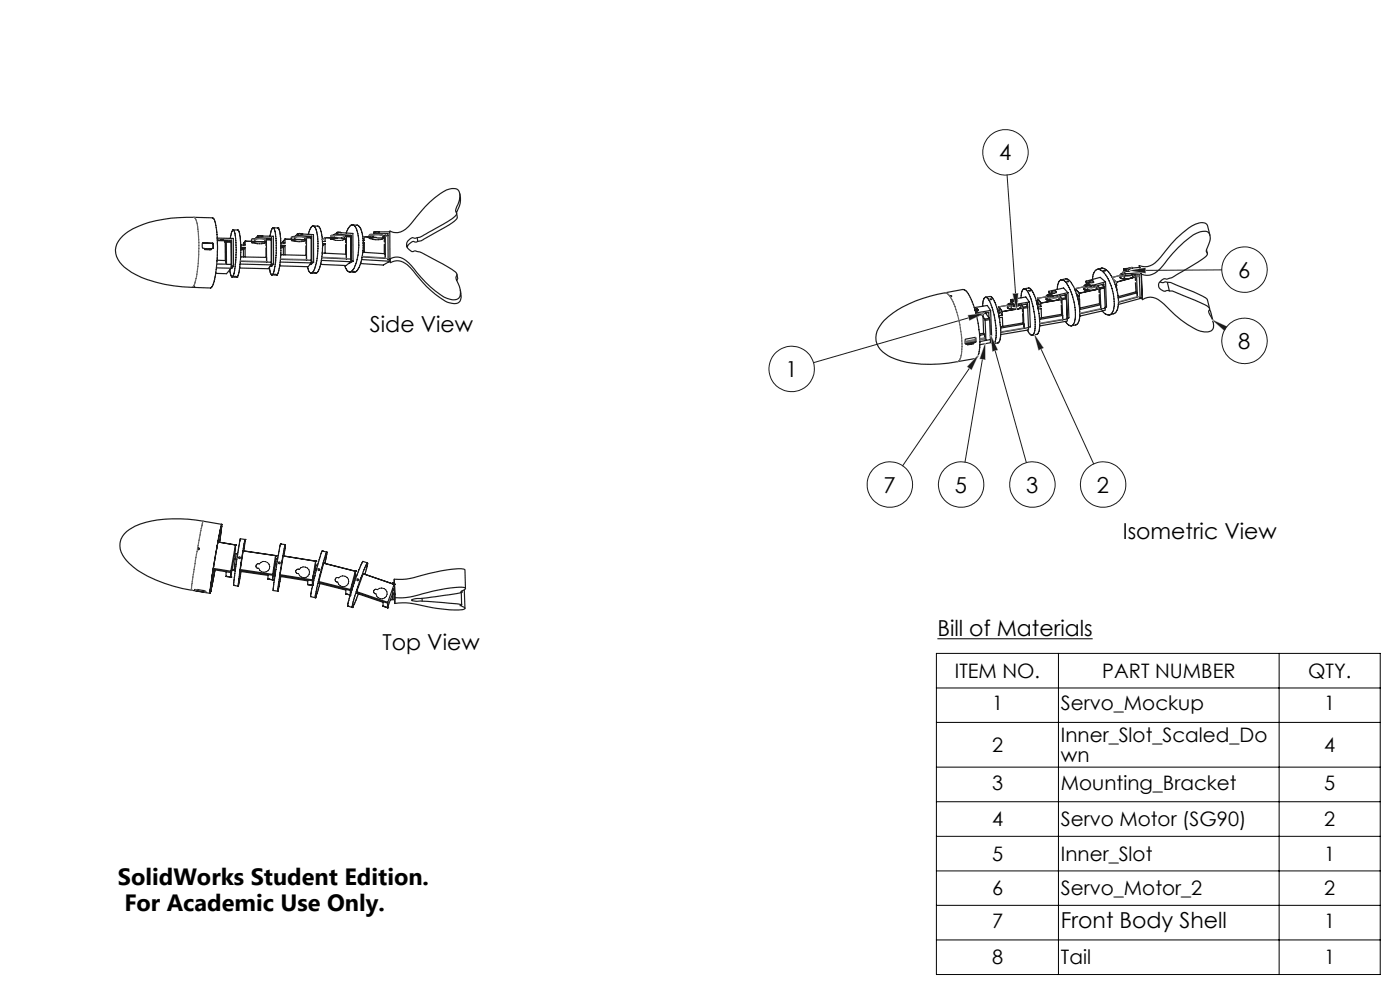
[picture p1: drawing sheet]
<svg xmlns="http://www.w3.org/2000/svg" width="297mm" height="210mm" viewBox="0 0 297 210" stroke-linecap="round" stroke-linejoin="round" font-family="sans-serif">
<g fill="none" stroke="#191924" stroke-width=".21">
<path d="M213.6 37.1l1.8 25.2M53.3 51.5l.2-.1a5.5 5.5 0 0 1 2.8 .1 2.72 2.72 0 0 1-2.3 0zM53.4 51.4l-.1 .1M61.8 51l2.1-.2 .8 .2a4.6 4.6 0 0 1-2.9 0zM70.2 50.7l1.1-.2a2.05 2.05 0 0 1 1.8 .3 4.3 4.3 0 0 1-2.9-.1zM78.3 50.5l1.3-.1a1.69 1.69 0 0 1 1.6 .3 3.9 3.9 0 0 1-2.9-.2zM237.7 58.8l.4-.1a1.56 1.56 0 0 1 2.3-.3v.2a1.64 1.64 0 0 1-1.9 .4h-.8zM259.2 57.2l-16.2 .2M205.5 67.4l-32.9 9.5M205.7 78.1l-14.2 20.7M208.4 76.2l-3.7 21.8M211.1 74.4l6.6 23.7"/>
<path d="M213.7 65.2l.6-.2a1.61 1.61 0 0 1 2.3 0 1.56 1.56 0 0 1-2.1 .4h-.6zM220.8 74l11.2 24.4M222 63.4l.5-.2a1.61 1.61 0 0 1 2.3-.1 1.53 1.53 0 0 1-2.1 .5h-.6zM230 61.2l.4-.1a1.6 1.6 0 0 1 2.3-.2 .85 .85 0 0 1-1 .7l-1.5-.1-.3-.2zM257.2 67.9l2.8 1.8M54.4 119.7l.6-.1a1.18 1.18 0 0 1 1.9-.2 1.18 1.18 0 0 1-.3 1.9 1.18 1.18 0 0 1-1.7-.8 .48 .48 0 0 1-.6-.2 .48 .48 0 0 1 .1-.6zM62.9 120.9l.6-.1a1.18 1.18 0 0 1 1.9-.1 1.18 1.18 0 0 1-.4 1.8 1.18 1.18 0 0 1-1.7-.8 .47 .47 0 0 1-.5-.3 .47 .47 0 0 1 .1-.5zM71.3 122.6h.6a1.17 1.17 0 0 1 1.8-.1 1.17 1.17 0 0 1-.4 1.8 1.17 1.17 0 0 1-1.7-.8 .48 .48 0 0 1-.5-.3 .48 .48 0 0 1 .2-.6zM79.5 125.1h.6a1.19 1.19 0 0 1 1.8 .2 1.19 1.19 0 0 1-.6 1.7 1.19 1.19 0 0 1-1.5-1 .5 .5 0 0 1-.5-.4 .5 .5 0 0 1 .2-.5z"/>
<circle cx="213.3" cy="32.3" r="4.8"/>
</g>
<g fill="none" stroke="#191924" stroke-width=".25">
<path d="M43 51.6h-.1M43 51.6h2M43.1 51.5l-.2 .2v.8l.1 .2h.4M43.1 51.5l2 .1M43.1 51.5l-.1 .1M43.4 52.7v.2l1.4 .1v-.3M43.4 52.7l1.3 .1M43.7 52.8l.1 .1M43.7 52.9l.1-.1v.2M43.8 52.9h.1M44.3 52.8l.1 .2v-.2h-.1v.2M44.7 52.8v.2"/>
<path d="M44.8 52.7l-.1 .1M45 51.6l.2 .2M45.1 51.6l.2 .1M45.1 51.6h-.1M45.2 52.6v.1M45.2 51.8v.8M45.3 52.5l-.1 .2h-.4M45.3 51.7v.8M45.3 52.5l-.1 .1M45.3 51.7l-.1 .1M45.9 56.8l3.1 .1M46 56l2 .1"/>
<path d="M46 55.2l1.9 .1v.7M46.1 50.9l-.2-2.2a3.2 3.2 0 0 0-.8-2.5 41.6 41.6 0 0 0-13.6 1l-1.1 .4a9.1 9.1 0 0 0-5.6 4.1 4.4 4.4 0 0 0 2.1 5.4 22.7 22.7 0 0 0 11.9 3.7l6 .2a10 10 0 0 0 1.2-5M46.1 50.9h1.3l.1 .2M46.1 50.9l-.1 5.1M46.1 51l1.7 .1v4.2M46.1 50.5v.4M46.1 50.5v.1M46.1 50.5l3.4 .1v5.9M46.8 50.9l2.3 .1M47.8 51.3h.1M47.9 56h.1M48 51.2h1v.2"/>
<path d="M48 51.2l-.2 .3v-.2M48 51.3h.1M48 51.2v.2M48 51.4v4.7M48 51.4h1M48 56.1h1M48.8 57.2a2.08 2.08 0 0 0 .4 1.6M48.9 50.6l.5-1.7 1.1-.1a7.6 7.6 0 0 1 .6 3.7M49 51.4v4.7M49 56.1v.8M49 56.9l-1 1.2-2.2-.1M49.1 51v5.4"/>
<path d="M49.1 51l-.2 .2M49.1 56.4l.4 .1M49.1 56.4l-.1 .2M49.2 58.8h1M49.5 48.8h.1a18.2 18.2 0 0 1 .2 8.2l-.2 1.3-.4 .5M49.5 56.5l-.3 .4h-.2M49.7 58.7h.4zM50.2 58.8h.1M50.9 56l6.6 .2M51 55.4l5.6 .2M51 54.5l5.6 .1v1M51 52h.1"/>
<path d="M51 52l.1 .4M51.1 52.5h.9M51.1 52.9l.5 .1M51.1 52.5l-.2 3.7a4.1 4.1 0 0 1-.7 2.6M51.2 52.7h.3M51.2 52.7h.1M51.5 52.7h-.4M51.5 52.7h.1M51.6 51.6h.1M51.6 51.6v.4M51.6 53v1.5M52 51.2h.1"/>
<path d="M52 51.2l-.4 .4M52 51.2l3.1 .1M52 51.2v.8h-1M52 52.5v2M52 52.5l-.4 .5M54.1 51.2v-.5a2.42 2.42 0 0 1 2.2 .1v.5M54.2 50.6l-.8 .1-.1 .5M54.6 50.1h1M54.6 50.1h3.4v5.9M54.6 50.4l3 .1M54.6 50.1v.3M54.6 50.1l-.3 .5"/>
<path d="M54.6 50.4v.1M55.1 51.3h.2M55.3 51.3h.2M55.5 51.3h.1M55.5 51.3h.9M55.6 50.1h.1M56.3 51h.1M56.4 51.3h.1M56.4 51.3v.8M56.4 52.6v2M56.5 50.7l1 .1v.1M56.5 50.8h.1"/>
<path d="M56.5 50.7h.1M56.5 50.7v.2M56.5 50.9l.1 4.7M56.5 50.9h1M56.5 50.7l-.2 .3M56.6 55.6h.9M57.2 56.7l.1 1 .4 .6M57.5 55.6v.6M57.5 56.2l-.6 .8-6.1-.1M57.5 50.9v4.7M57.6 56h.4M57.6 50.5v5.5"/>
<path d="M57.6 50.5l-.2 .3M57.6 56l-.1 .1M57.7 58.3h1M58 48.3l.9 .1M58 48.3a2.4 2.4 0 0 0-.7 1.8M58 48.3a4 4 0 0 1 .6 2.8v2.5l-.3 2.9a2.19 2.19 0 0 1-.6 1.8M58 56l-.4 .5h-.3M58.1 58.2h.4zM58.7 58.3h.1M58.9 48.4h.1M58.9 48.4a4 4 0 0 1 .6 2.7l.1 .5M59.4 55.6l6.6 .2"/>
<path d="M59.5 55l5.5 .2M59.5 54l5.5 .2M59.6 52l.9 .1M59.6 52.5h.5M59.6 52.3h.4M59.6 52.2l.4 .1M59.6 51.6v2.1l-.3 2.9a2.4 2.4 0 0 1-.6 1.7M59.7 52.2v.1M60 52.3h.1M60.1 52.5v1.6M60.5 50.7l-.4 .5v.4M60.5 50.7l3 .1"/>
<path d="M60.5 50.7v.9l-.9-.1M60.5 52.1v2M60.5 52.1l-.4 .4M60.5 50.8l-.4 .4M62.6 50.2a2.99 2.99 0 0 1 2.1 .1v.5M62.6 50.2h-.6l-.2 .1v.5M62.6 50.2l-.1 .6M63.1 49.6h.1M63.1 49.6v.1M63.1 49.6h.9M63.2 49.6l3.3 .2v5.8M63.2 50l2.9 .1"/>
<path d="M63.2 49.6v.4M63.2 50l-.1 .1M63.2 49.6l-.6 .6M63.5 50.8h.2M63.7 50.8h-.2M63.7 50.8h.3M64 50.8h.1M64 50.8l.9 .1M64 49.6h.1M64.7 50.6h.1M64.9 50.9v.8M64.9 52.2v2"/>
<path d="M65 50.3h1v.2M65 50.3h.1M65 50.3v4.9M65 50.3l-.3 .3M65 55.1v.1M65 50.5h1M65 55.2h1M65.4 49.7l.6-1.4a.51 .51 0 0 1 .5-.4 .51 .51 0 0 1 .5 .6l.1 .2a15 15 0 0 1-.4 8.5l-.2 .3a.57 .57 0 0 1-.6 .4 .57 .57 0 0 1-.5-.7l-.2-.6M66 55.2v.6M66 55.8l-.6 .8-6.1-.2M66 50.5v4.7M66.1 50.1v5.5"/>
<path d="M66.1 50.1l-.2 .2M66.1 55.6h.4M66.1 55.6l-.1 .1M66.4 47.9l1 .1a1.57 1.57 0 0 1 .8 1.5l.2 1.7M66.5 57.8h.4zM66.5 55.6l-.6 .5h-.1M68.2 55.2l6.2 .3M68.3 54.7l5.2 .2M68.4 53.5v.2l5.1 .2M68.4 51.2a17 17 0 0 1-.5 5.4 1.4 1.4 0 0 1-.9 1.4l-1-.1M68.4 51.7h.6M69 50.4h.1"/>
<path d="M69 50.4l-.6 .4M69 50.4l3 .1M69 50.4v.8h-.6M69 51.7v2M69 51.7l-.6 .4M70.9 49.9a2.2 2.2 0 0 1 2.2 .3v.4M70.9 49.9l-.7 .1v.4M70.9 49.9v.6M71.4 49.3h.1M71.4 49.3v.2M71.4 49.3h.9M71.6 49.3l3.3 .2v5.9"/>
<path d="M71.6 49.7l2.9 .2M71.6 49.3v.4M71.6 49.7l-.1 .1M71.6 49.3l-.8 .6M72 50.5h.2M72.2 50.5l.2 .1M72.2 50.5h.2M72.3 49.3h.1M72.4 49.3v.1M72.4 50.5h.1M72.4 50.5l.9 .1v.8M73.1 50.3h.1"/>
<path d="M73.3 51.9v2M73.4 50.1h1v.2M73.4 50.1h.1M73.4 50.1l-.3 .2M73.4 50.1l.1 .1M73.4 49.5a2.45 2.45 0 0 1 1.2-1.8h.2a2.33 2.33 0 0 1 1.2 2.3 12.9 12.9 0 0 1-.6 6.3l-.2 .4a.98 .98 0 0 1-1.5 .8l-.6-1.2M73.5 54.8v.1M73.5 54.9l1 .1M73.5 50.2v4.7M73.5 50.2l.9 .1M74.4 55.5l-1 .8-5.4-.2M74.4 50.3l.1 4.7"/>
<path d="M74.5 55l-.1 .5M74.5 49.9v5.5M74.5 49.9l-.3 .2M74.5 55.4h.4M74.5 55.4h-.1M74.8 57.6h.4zM74.8 47.7l.9 .1a1.67 1.67 0 0 1 1.1 1.4l.2 1.8M74.9 55.4l-.9 .5M76.7 55.1l6 .3M76.8 54.5l4.9 .3M77 53.5l4.7 .3M77 51a10.4 10.4 0 0 1-1.2 6.3l-.5 .4h-1.1"/>
<path d="M77 51.5h.3M77.3 50.2v.8h-.3M77.3 50.2l2.9 .2M77.3 50.2l-.3 .2M77.3 51.5v2M77.3 51.5l-.3 .2M77.3 50.2h.1M78.3 50.3a.53 .53 0 0 1 .2-.6 .53 .53 0 0 1 .7 0v.6M79.1 49.7a2.16 2.16 0 0 1 2.1 .3v.4M79.3 49.6h3v5.5M79.3 49.6v.1M79.6 49.2h.9"/>
<path d="M80.2 50.4h.2M80.4 50.4l1.1 .1M80.4 50.4h.2M80.6 50.4h.1M80.6 50.4l.9 .1M81.2 50.1h.3M81.5 50.5h.1M81.5 50.5v.8M81.5 51.8v2M81.7 49.9h.1M81.7 49.9l.6 .1M81.7 49.9l-.5 .3"/>
<path d="M81.7 50h.1M81.7 49.9v4.9M81.7 54.7v.1M82.3 55.1h.4M82.3 55.1h.1M82.7 55.1v.3M82.7 49.2h-3.4v.4M82.7 55.4l-1.4 .8-4.8-.3M82.7 54.9l.1 .8a3.2 3.2 0 0 1 4.2 1.1 25.5 25.5 0 0 0 7.9 7.3l.9 .2a1.48 1.48 0 0 0 1.7-.3 1.48 1.48 0 0 0 .3-1.7M82.8 55.5l-.3 .1M86.3 51.9a1.38 1.38 0 0 0 1.9 1.3 18.4 18.4 0 0 1 4.7 2.2l3.3 2a.85 .85 0 0 1 .5 1.4v.2a5.7 5.7 0 0 1 .8 4 1.57 1.57 0 0 1-1.9 .5 12 12 0 0 1-5.3-3.6l-3-3.5a3.9 3.9 0 0 0-3.8-1.8l-.8 .3M86.3 51.9v.4"/>
<path d="M88.5 50.4l1-.3 1.8-1a20.5 20.5 0 0 0 5.5-3.6l-.1-.7 .1-.6a4.5 4.5 0 0 0 .6-3.6 1.51 1.51 0 0 0-1.9-.5 13.4 13.4 0 0 0-6.2 4.8l-1.5 1.8a4.9 4.9 0 0 1-3.8 2.6l-1.3-.3v5.9M88.5 50.4l-.4 .1a.99 .99 0 0 0-1.4 .4l-.4 .6v.4M88.5 50.4l.1 .8M88.6 51.2l-.3 .2a1.37 1.37 0 0 0-1.9 1.1M96.9 45.3l.1 1-.7 .7-6.9 4.1-.8 .1M96.9 58.2l.2 .9-.2 .4M97.5 41.1a5.2 5.2 0 0 1-.7 4M225.1 59.4l.9-.2a2.15 2.15 0 0 1 1.8 1.6 14.6 14.6 0 0 1 1.3 6.3M225.1 59.4a2.1 2.1 0 0 0-.8 2M225.1 59.4a2.07 2.07 0 0 1 1.7 1.6 12.2 12.2 0 0 1 1.1 7.4l-.6 .7M226.3 59.7h.4zM230.4 59.6l3-.8 1.1 1"/>
<path d="M230.4 59.6l1.1 1M230.4 59.6v.4l1.1 1M231.1 59.8v.2M231.3 59.8l.2 .1M231.4 59.7l.3 .1M231.4 59.8h.1M231.4 59.7v.1M231.5 59.7h.1M231.5 59.7l-.2 .1M231.5 59.9h.1M231.5 59.7l-.1 .1M231.5 59.7l.2 .1"/>
<path d="M231.5 59.7l.1 .2M231.5 59.8h-.1M231.5 59.8h.1M231.7 59.8l-.3 .1M231.7 59.8h.1M231.7 59.8l-.1 .1M232 59.8v.2M232 59.8a.57 .57 0 0 0-.9 0M232 59.8l-.3 .2-.6-.2M232.8 57.1a2.22 2.22 0 0 0-1 2.2M232.8 57.1a2.28 2.28 0 0 1 2 1.6 9.9 9.9 0 0 1 1.3 7.4l-.3 .5-.4 .2M233.6 56.9h.1"/>
<path d="M233.6 56.9a2.45 2.45 0 0 1 2.1 1.5l.3 .5M233.6 56.9l-.8 .2M234.1 57.4h.4l-.1 .1zM234.5 59.8l-3 .8M234.5 59.8l.2 5.3-.2 .1M236 58.9a9.6 9.6 0 0 1 1 6.9l-.2 .3a1.77 1.77 0 0 1-1.4 .7M236.9 59.9v.7M236.9 59.8v.1M237.6 58.9h.1M237.6 58.4v.5M237.6 58.4l-1.7 .5M237.6 58.9l.4 .2 .5-.1"/>
<path d="M238.1 58l.2 .1h-.5l-.2 .3M238.1 58l-.3 .1a.3 .3 0 0 0 .3 .2 .3 .3 0 0 0 .3-.2l.1 .9M238.4 57l3.4-.3 .3 1.1M238.4 57l.3 1.1M238.4 57l.3 1.5M238.5 57.6l-.4 .4M238.5 59l1.1 .1M238.7 58.1v.4M238.7 58.5l3-.3 .2 5M238.7 57.3l.1 .2M238.8 57.2a.51 .51 0 0 1 .8 .2l-.5 .1-.3-.1zM239 57.3l.3 .1"/>
<path d="M239.1 57.2l-.1 .1M239.1 57.2l.3 .1M239.1 57.2h.1M239.1 57.3h.1M239.1 57.2l-.1 .2M239.1 57.2l.2 .2M239.2 57.4h-.1M239.4 57.3h.1M239.4 57.4h-.1M239.4 57.3l-.1 .1M239.4 57.3v.1M239.4 57.3h-.2"/>
<path d="M239.6 59.1l-2.7 .8M239.7 57.3v.2M239.8 59l-.2 .1M240 59h-.2M240 59h.1M240.3 56.9l-.2-.2-.8 .2M240.4 58.3v.4l-.4 .3M240.4 58.4l.4 .4M240.8 58.3l.3 .4 .2 4.3M240.8 58.8l-.8 .2M240.8 58.8l.1 .7M240.9 60l.1 1.9"/>
<path d="M241.7 56.3l.4 1.9M241.7 56.3v.5M242.1 57.8l-3.4 .3M242.1 57.8l.2 5.3M242.1 58.2l.3 5.4M242.1 58.2a3.8 3.8 0 0 0 4.6-1.8 24.2 24.2 0 0 1 7.2-6.9l1.1-.4a1.25 1.25 0 0 1 1.3 .2 1.25 1.25 0 0 1 .5 1.2l-.6 2a.93 .93 0 0 0 0 1.3l-.2 .4a51.1 51.1 0 0 1-6.9 4.4l-1.6 .6a1.36 1.36 0 0 0-1.4 .5 1.36 1.36 0 0 0-.1 1.5 1.47 1.47 0 0 0 1.9 .4l.2 .1M246.1 59.8l.6 .2 .6-.2 .3 .1M247.6 59.9h.8l3.7 1.6a12 12 0 0 1 4 2l.5 2M247.6 59.9l.5 1.8M255.9 53l.3 .8M256.7 49.9l-.5-1.8a1.24 1.24 0 0 0-1.8-.8 8.2 8.2 0 0 0-3.5 2.1 29.7 29.7 0 0 0-4.7 5.1 3.8 3.8 0 0 1-4.5 1.8M41 60.8h.4z"/>
<path d="M97.6 61.5l.2 .8M201.5 62.8h.4zM204.8 72.8h.1M204.8 72.8l.2 .2M205.2 72.9l-.2 .1M205.6 72.8l-.1 .2 .2-.1h-.2l.1-.1M205.6 72.8h.1M206.1 72.7l.1 .1-.1 .1zM206.1 72.7h.1M206.2 72.7h.1M206.2 72.7l-.1 .1M206.5 72.6l-1.3 .2v.1"/>
<path d="M206.5 72.6l.1 .1M206.5 72.8l-1.3 .3M206.5 72.8l.1 .1M206.5 72.6v.2M206.6 72.7v.2M206.6 72.9l-1.4 .3v-.3M206.7 65.2a6.7 6.7 0 0 0-2.1-3.7l-.2-.1a36.7 36.7 0 0 0-14 4.3 8.8 8.8 0 0 0-4.5 5.2 4.3 4.3 0 0 0 2.5 4.6 19.6 19.6 0 0 0 10.9 1.7l1.9-.2 5.7-.9a1.98 1.98 0 0 0 .9-2l.1-1M206.7 65.2l.2 .7M206.7 65.3l2.7-.5 .7 1.1M206.7 72.5l-1.9 .3M206.7 72.5l.2 .1M206.9 72.6l-.3 .1"/>
<path d="M206.9 65.9a24.7 24.7 0 0 1 1 7.2M206.9 72.2l-.2 .3M206.9 71.5v.7M206.9 65.9h.4M206.9 72.2l.1 .3M207 65.7h.1M207 65.8h.3M207 65.7h.3M207 72.5l-.1 .1M207 72.5v-.7l-.2-.2-2 .4v.8M207.2 65.6l-.4 .1M207.2 65.6l.4 .2-.3 .1"/>
<path d="M207.2 65.6h-.2M207.3 65.8h.1M207.5 66.6l-.4 .1 2.7-.4v1.1M208.1 66.5l.3 .3M208.3 66.5l.2 .3M208.4 66.5v.2M208.5 65a2.29 2.29 0 0 1 .5-1.9h.2a4.6 4.6 0 0 1 1.5 3.1 15.7 15.7 0 0 1 .5 5.7l-.1 .6-.4 .4M208.5 67.2l.4 .5M208.5 66.8l-1.3 .2M208.5 66.8l.2 3.9M208.7 70.7l.1 .2M208.7 70.7l-.9 .1"/>
<path d="M208.7 66.5l-.2 .2M208.8 70.9l.1 .9 .3 .4M208.8 70.9l-1 .2M208.9 67.7l.1 .3M209 68l.2 4.2M209.1 63l.9-.1a2.02 2.02 0 0 1 1.2 1.7 18.4 18.4 0 0 1 1.1 6.4M209.1 66.4l.8 1.1M209.1 66.4v.1M209.2 72.2l-1.3 .3M209.9 67.5l-1 .2M209.9 67.5v.3M209.9 67.8l-.9 .2"/>
<path d="M209.9 67.8l.2 4.2M210 63.4l.4 .1-.3 .1zM210.1 72l-.9 .2M210.1 72.5h.1M210.1 72v.7l-2.2 .4M210.1 65.9l-3.1 .5M210.1 65.9l.3 5.2-.3 .1M210.1 72.5l.6 .4M211.7 72.7l-1 .2M211.7 72.7h.1M211.8 66.3l.2 .1M211.9 65.1l.7 1"/>
<path d="M211.9 65.1h.1M211.9 65.1v.7M211.9 65.8l.7 1M211.9 65.8l-.2 .1M212 67.4l.7-.1v1.9M212 66.4l-.2 .1M212 66.4h.1M212 67.4v.1M212.3 71l-.1 1.1-.5 .6M212.6 66.1v.7M212.6 66.1h.1M212.6 66.8l-.7 .2"/>
<path d="M213.7 64.8l-1.8 .3M214.3 64.4h.2zM214.3 64.4l-.4 .1 .3 .2 .3-.2v.9M214.3 64.4l-.5 .1-.1 .8 .3 .2 .5-.1M214.4 63.6l.7 1M214.4 63.6v.3l.7 1.1M214.4 63.6l3.2-.6 .8 1.1M214.5 64.1l-.2 .3M214.5 65.4l1 .2M214.9 63.8v.2M214.9 63.8l.4-.2h.3l.3 .2M214.9 63.8a.64 .64 0 0 0 1 0"/>
<path d="M215.1 65l2.9-.5v.6M215.1 64.6v.4M215.2 63.8h.2M215.2 63.8h.1M215.3 63.7v.1M215.3 63.7h.1M215.3 63.8l.1 .1M215.3 63.7l-.1 .1M215.3 63.7l.3 .1M215.3 63.7l.1 .1M215.4 63.8h.1M215.4 63.8v.1"/>
<path d="M215.4 63.8h.2M215.5 65.6h.1M215.5 65.6h.3M215.5 63.8h.1M215.5 65.6l-2.9 .5M215.6 63.8h.1M215.6 65.6l-3 .5M215.6 63.7h-.3l-.1 .1M215.6 63.8h-.2M215.6 63.7v.1M215.8 65.6h-.2M215.9 63.7v.3"/>
<path d="M216 65.5l-.2 .1M216 65.5h.1M216.6 64.9h.1M216.6 64.9l.3 .5M216.6 63.2a2.14 2.14 0 0 1 .6-1.9h.1a4.2 4.2 0 0 1 1.6 2.6 13.8 13.8 0 0 1 .5 6.8l-.4 .4M216.6 64.7v.4l-.6 .4M216.7 64.7l.3 .4M216.9 65.4l-.9 .1M216.9 65.4v.7M217 66.6v1.9M217 65.1l.1 .3M217 68.5l.2 .2-4.9 .9"/>
<path d="M217 68.5l-4.8 .8M217.1 65.4l.1 4.3M217.2 61.3l1.1-.2a4.6 4.6 0 0 1 1.7 3.2l.5 2.8 .1 2M217.2 69.7l-4.9 .8M217.2 69.6v.1M217.7 64.5l.3 .5M217.9 70l.3 .5a.87 .87 0 0 0 .8 .6M218 65l-1 .1M218 65v.3M218 65.3l-.9 .1M218 65.3l.2 4.2M218.2 61.7h.4z"/>
<path d="M218.2 69.5v.5l-5.9 1M218.2 69.5l-1 .2M218.4 64.1l-3.3 .5M218.4 64.1l.2 5.2-.4 .1M219.9 70.9l-.9 .2M219.9 70.9h.1M220 64.5h.1M220 64.5l.2 .1M220.1 63.3l.7 1M220.1 63.3h.1M220.1 63.3v.7M220.1 63.3l1.8-.4 .1 .7h.7"/>
<path d="M220.1 64l.7 1M220.1 64l-.2 .1M220.2 65.6l.7-.1v1.9M220.2 64.6l-.1 .1M220.2 64.6h.1M220.6 69.1l-.2 1.2-.4 .6M220.8 64.3v.7M220.8 65l-.6 .1M220.8 64.3h.1M222.1 62.7l.5-.1h-.5l-.2 .3M222.1 62.8l.4 .1 .2-.2v.9M222.1 62.7v.1"/>
<path d="M222.5 61.8l.9 1M222.5 61.8v.4l.9 .9M222.5 61.8l3.1-.7 1 1M222.7 62.3l-.2 .2M222.7 63.6l1.1 .1M223.1 61.9v.3M223.4 62h.4M223.4 62.8v.3M223.4 63.1l2.8-.6 .2 5.2M223.5 61.9h.1M223.5 61.9v.1M223.5 62h.1"/>
<path d="M223.5 61.9l-.1 .1M223.5 61.9h.3M223.6 61.9h.1M223.6 61.9l.1 .1M223.6 62h.1M223.7 61.9h.1M223.7 61.9l-.3 .1M223.7 61.9l-.1 .1M223.8 63.7v.1M223.8 61.9h.1M223.8 62h.1M223.8 63.8l-3 .5"/>
<path d="M223.8 63.7l-3 .6M223.8 62h-.1M223.8 61.9v.1M224 63.7l-.2 .1M224 63.7h.2M224 63.7h-.2M224 61.9l-.6-.2-.3 .2M224 61.9l-.3 .3h-.4l-.2-.3M224 61.9v.2M224.2 63.7h-.2M224.2 63.7h.1M224.8 63.2h.1"/>
<path d="M224.8 62.8v.6l-.6 .3M224.8 63.1h.1M224.8 63.1l.3 .4M224.9 62.8l.3 .5M225.1 63.5l-.9 .2M225.1 63.5h.1M225.1 63.5v.8M225.1 64.7l.1 2M225.2 66.7l.2 .2M225.2 66.7l-4.7 .8M225.2 63.3l.1 .3M225.3 63.6l.2 4.2"/>
<path d="M225.4 66.9l.1 .9M225.4 66.9l-4.9 .9M225.5 67.8l-4.9 .9M225.8 62.6l.4 .5M226 68.2l.7 .8 .6 .1M226.2 63.1l-1 .2M226.2 63.1v.3l-.9 .2M226.4 67.7v.4l-5.8 1M226.4 67.5h.1M226.4 67.7l-.9 .1M226.6 62.1l-3.2 .7M226.6 62.1l.2 5.3-.4 .1"/>
<path d="M228.1 61.3l.9 .9M228.1 61.3v.3M228.4 62.3l.6 .7M228.7 63.5l.3-.1 .1 2M229 63l-.4 .1M229 62.2v.8M229.1 67.1a1.8 1.8 0 0 1-.9 1.8l-.9 .2M229.9 60.8l-1.8 .4M229.9 60.6l.7-.1h-.5v.2h.3l.3-.1 .1 .8h-.9zM230.6 60.2l-.2 .2M230.8 61.4l1 .2M231.5 60.6v.4"/>
<path d="M231.8 61.6l-2.8 .6M231.8 61.6h.1M232 61.5l-.2 .1M232 61.5h.2M232.2 61.5h-.2M232.2 61.5h.1M232.7 60.6v.5l-.5 .4M232.8 60.9l.3 .4M232.9 60.6l.4 .5M233.1 61.3l-.9 .2M233.1 61.3l.1 .7M233.2 62.5l.1 1.9"/>
<path d="M233.3 64.4l.2 .3M233.3 64.4l-4.3 1M233.3 61.1l.1 .2M233.4 61.3l.1 4.3M233.5 64.7v.9M233.5 64.7l-4.5 1M233.5 65.6l-4.4 1M233.8 60.4l.4 .4M233.8 66h.1M233.9 66l.7 .7 .8 .1M234.2 60.8v-.6l-2.7 .8M234.2 60.8l-.9 .3"/>
<path d="M234.2 60.8l.1 .3M234.3 61.1l-.9 .2M234.3 61.1l.2 4.3M234.5 65.4l-1 .2M234.5 65.4l-.1 .4-5.3 1.3M236.6 60.4l.3 .2M236.8 61.1l.1 .3M236.9 60.6l-.2 .1M241 61.9l.2 .2M241 61.9l-3.8 1M241.2 62.1l.1 .9M241.2 62.1l-4 1.1"/>
<path d="M241.3 63l-4 1.1M241.9 63.1v.1M242.2 63.1l-5 1.5M242.3 63.1l.1 .5M242.3 63.1l-.4 .1M248.1 61.7h.6l2.2 .9a23.9 23.9 0 0 1 5.6 2.7l.1 .3a1.29 1.29 0 0 0 .4 1.7 2.26 2.26 0 0 1-.1 2.9l-1 .2a4.6 4.6 0 0 1-2.6-.7 30.6 30.6 0 0 1-7-5.7 3.2 3.2 0 0 0-3.9-.4M256.6 65.6l.8 2.7M41.9 116.5l.2-.2 .2 .2M46 116.4l-.8 4.5M46.2 115.2l-1.4 8.4M46.2 115l3.8 .6M46.3 114.7l-.1 .5"/>
<path d="M46.3 114.7l-.2 1.1M46.6 112.8l-.3 1.9M47 111.6h.1M47 111.6l-.3 1M47 111.2a38.6 38.6 0 0 0-13.7-.9 13 13 0 0 0-6.4 2.4 4 4 0 0 0-.1 6.2 20.8 20.8 0 0 0 10 5.4l1.9 .5 5.9 1.1M47 111.2h.1M47 111.2l-.7 3.5M47.1 111.2l-.5 3.8 .4-3.4M49.6 118.5h.3M49.7 119.7l.4 .1M49.7 119.7v1.2l-.5-.1M50 115.6v1.1l-1.1 5.7"/>
<path d="M50 115.6h.1M50 115.6l-1 5.6M50 115.6v.1M50.4 117.5l-.3-.1-.4 2.3M51.6 116.8h.1M51.6 116.8v.1M51.6 116.8l6.9 1.1M51.6 116.9l-.6 3.9M51.6 116.9l6.9 1M52 114.4h.1M52 114.4l-.2 2.5M52 114.4l-1-.1-.8 4.3-.6 5.6"/>
<path d="M52 114.4l-.8 4.4-.6 5.5-1-.1M58.3 119.6h.1M58.5 117.9h.1M58.5 117.9l-.6 3.9M58.5 117.9l-.7 5.1M58.9 118.5h-.3l-.4 2.3M59.1 119.2l.3 .1v.2h-.3zM59.5 115.4h.1M59.5 115.4l1 .1M59.5 115.4l-.7 3.8-.8 5.6v.5l.9 .1M60.1 117.9h.1M60.1 117.9l6.9 1.1"/>
<path d="M60.1 117.9l-.7 4M60.1 117.9l6.9 1.2M60.5 115.5l-1 5.4-.6 4.5M60.5 115.5h.1M60.5 115.5l-.2 2.5M67 119.1l-.2 1.9M67 119.1h.1M67 119h.1M67 119.1l-.7 3.9M67 119v.1M67.4 119.9h-.3l-.6 2.3M68.4 116.9h.1"/>
<path d="M68.4 116.9l.9 .2M68.4 116.9a54.5 54.5 0 0 0-2.5 9.6M68.7 119.4h.1M68.7 119.4l6.7 1.8M68.7 119.4v.1M68.7 119.5l-1.1 3.9M68.7 119.5l6.7 1.7M69.3 117.1l-1.1 3.7-1 4-.3 2M69.3 117.1l-.4 2.4M78 119.4l-1-.3-.1 .2-.8 1.6-1.5 4.3M78 119.4l-.6 1.1-1.5 4-1 3.1-.2 1.3M78 119.4l-.6 2.4"/>
<path d="M41.3 125.2l2.4 .5v-.2l-.5-.2M41.3 125.1v.1M41.8 125.1h.1M41.8 125.1l1.4 .2M41.8 125.1h-.5v.1M43.2 125.3h.1M44.6 125.4h.1M44.8 123.8l-.2 1.6M44.9 124.7l-.3 1.2M44.9 124.7l-.3 .7M45.2 121.3l-.6 4.6M45.2 120.8l2.8 .5"/>
<path d="M45.3 122.7l-.4 2M45.3 120.6l3.7 .6M45.5 121.6l-.6 3.1M45.6 120.9l-.3 1.5M45.6 120.9l-.1 .3M47.9 122.3h.1M47.9 122.3l1 .1M48 121.3l1 .2M48 121.3l-.1 1M48.9 122.4h.1M49 122.3l-.1 .1M49 121.5l-.1 .9"/>
<path d="M49 121.2v.3M49.2 120.9l.7 .1M49.6 124.2h.1M51 121v.2l5.9 .9M51 120.8l6.9 1M51 121l5.9 .9M51 120.8v.2M51.1 121.2l-.5 3.1M56.8 122.8h.1M56.8 122.8l1 .2M56.9 121.9l1 .1M56.9 121.9l-.1 .9"/>
<path d="M57.8 123h.1M57.9 122l-.1 1M57.9 121.8v.2M58 122l.3 .1M58.2 120.8l.3 .1M58.2 120.8l-.1 1.1h-.1M59.4 122.1v.2l5.9 .9M59.4 121.9l6.9 1.1M59.4 122.1l5.9 .9M59.4 121.9v.2M59.5 122.3l-.6 3.1M65.3 124h.1"/>
<path d="M65.3 124l1 .2M65.3 123l1 .2M65.3 123v1M65.9 126.5v.1M65.9 126.6l1 .2M66.3 124.2h.1M66.3 123.2v1M66.3 123v.2M66.4 123.3l.1 .1M66.5 122.2l-.1 1.1M66.5 122.2h.3M66.5 122.9l-.2 1.3"/>
<path d="M66.8 120.9h.1M66.9 126.8h.1M67.5 120.7h.3v.3l-.3-.1zM67.6 123.5v.2l5.7 1.5M67.6 123.5l6.7 1.8M67.6 123.4l6.8 1.7M67.6 123.4v.1M67.9 123.8l-1 3M73.3 126h.1M73.3 126l1 .2M73.4 125l-.1 1M73.8 128.5h.1"/>
<path d="M73.8 128.5l.9 .4M74.3 126.2h.1M74.3 125.3v.9M74.4 125.1l-.1 .2M74.5 125.3h.1M74.5 125.4h.1M74.6 125.1l-.2 .9M74.6 125.2l-.8 3.3M74.6 124.2l.3 .1M74.6 124.2v1M74.7 128.9h.1M75.4 121.2h.1"/>
<path d="M75.4 121.2l-1 3.9M75.4 121.2v1M75.7 125.7v.2l5.6 1.9M75.7 125.5l6.6 2.3M75.7 125.7l5.6 1.9M75.7 125.5v.2M75.7 122.1l-.3-.1-.8 2.2M75.8 122.8l.3 .1-.1 .2h-.3zM76 126l-1.3 2.9M77 121.7l6.6 2.3M77 121.7l-1.3 3.8M77 121.7h.1"/>
<path d="M81.2 128.6h.1M81.2 128.6l1 .3M81.3 127.6l.9 .3M81.3 127.6l-.1 1M82.2 128.9h.1M82.2 127.9v1M82.3 128.8l-.1 .1M82.3 127.8l-.1 .1M83.3 125.1h.1M83.3 125h.1M83.3 125.9h.1M83.3 126h.1"/>
<path d="M83.3 123.9v-.2l.4-.1v2.4M83.3 125.9v1.2M83.3 125v.1M83.3 125.9v.1M83.3 125.9l-1 2.9M83.3 127.1l-.5 .1M83.3 124.8l.1 1.2M83.4 126l-.1 1.1M83.4 126h.3M83.6 124h.1M83.6 124l-1.3 3.8M83.6 122.9l.2 3.9"/>
<path d="M83.6 122.9v.8M83.6 122.9a16 16 0 0 0 6.5-1 24.1 24.1 0 0 1 8.3-1.2l.2 .2 .1 3.9M83.7 127.2v.8M83.7 127.2h-.9M83.7 126v1.2M83.8 126.8l-.1 1.2M83.8 126.8a17.5 17.5 0 0 0 6.9-1.1 21.4 21.4 0 0 1 8-1l-.1 .3-.8 .5 .2 .1a58.6 58.6 0 0 1-9.5 1.4l-1.2 .3a1.84 1.84 0 0 0 1.9 .2h.4M89.5 126.9l.1 .6M89.6 127.5l7.7 .6 .6 .2-.2 .1 .8 .5v.3a21.5 21.5 0 0 1-8.9-.7 13.9 13.9 0 0 0-5.9-.5M97.9 125.7v2.6M98 125.4v.3M98.5 125.1l.1 3.9"/>
<circle cx="42.1" cy="116.4" r=".21"/>
<circle cx="50.8" cy="118.3" r=".2"/>
</g>
<g fill="none" stroke="#6a6a6a" stroke-width=".25">
<path d="M41.1 46.1a2.89 2.89 0 0 1 .9 2.5 30.9 30.9 0 0 1-.8 11.9l-.5 .5M46 56h1.9M51 55.3l5.6 .2M53.3 50.9l2.2-.2 .8 .2M55.1 51.3h.1M55.5 51.3h.1M59.5 54.9l5.5 .2M63.5 50.8h.1M64 50.8h.1M64.7 50.4l-1.5-.2-1.4 .2M64.7 50.4h.1M68.3 54.6l5.2 .2"/>
<path d="M69 50.4l-.6 .5M70.2 50.1h.1M70.2 50.1l1.4-.2a1.65 1.65 0 0 1 1.5 .3M72 50.5h.1M72.4 50.5v.1M76.8 54.4l4.9 .3M77.3 50.2l-.3 .2M78.3 49.9l2.1-.1 .8 .2M78.3 49.9v.1M80.2 50.4h.1M80.6 50.4h.1M81.2 50h.1"/>
<path d="M81.7 54.8h.6M81.7 50.1h.6M231.5 59.7v.1M231.7 59.8h.1M236.1 59.2l.8 .6M236.1 59.2l.8 .7M237.6 58.4h.1M237.6 58.4l-1.7 .5M238.4 58.1l.3 .1M238.5 57.6h.1M238.5 57.6l-.2 .2v.3M239.1 57.2l.1 .2"/>
<path d="M239.3 57.3h.1M240.1 56.8l-.6 .1M240.2 58.3a2.11 2.11 0 0 1-1.7 .2l-.3 .1-.6-.2M240.4 58.4l.4 .4M241.7 58.3l-.7 .2M241.7 58.6l-.6 .2M200.4 62.1a2.56 2.56 0 0 1 1.8 1.9 22.8 22.8 0 0 1 1.6 11.8l-.2 .6-.5 .3M206.9 72.3l-2.1 .4M206.9 72l-2.1 .4M206.9 71.6l.1 .1M208.2 66.5l.2 .3-1.2 .2M208.7 66.5v.1"/>
<path d="M208.9 71.6l-1 .3M209 71.9l-1.1 .2M213.7 64.8l-1.8 .3M214.5 64.5l.5 .3M214.6 64.1l-.1 .3M215.2 63.8h.1M215.4 63.7v.1M215.5 63.8h.1M216.5 64.7a2.32 2.32 0 0 1-2.2 .2h-.3l-.3-.2M216.6 65l.3 .4M217.2 69.6l-4.9 .8M221.9 63l-1.8 .3"/>
<path d="M222.7 62.7l.6 .2M222.7 62.3l-.1 .3M223.4 62h.1M223.6 61.9v.1M223.7 61.9v.1M224.7 62.9a1.92 1.92 0 0 1-2 .2h-.5l-.3-.2M224.8 63.1l.3 .4M225.4 67.7l-4.8 .9M229.9 60.8l-1.8 .4M230.6 60.2v.3M230.7 60.6l.6 .2M232.7 60.6a1.68 1.68 0 0 1-1.9 .3l-.6 .1-.3-.2"/>
<path d="M232.8 60.9l.3 .4M233.5 65.5l-4.4 1M241.3 62.9l-4 1.1M241.9 62.9l-.6 .1M43.1 110.6l-1.4 7-1.1 7.6M40.6 125.2h.1M41.6 125.1l-.1 .2M41.8 125.1h.1M43.5 125.4v.3"/>
</g>
<path d="M239.7 57.4l3.3-.6v1.1zM205.4 66.9l3.3-.4-3 1.4zM207.5 75.4l-1.4 3-.9-.6zM209 72.9v3.4l-1.1-.2zM210.2 71.2l1.4 3-1 .3zM214.9 62.3h1.1l-.3 3.3zM219.5 71l1.8 2.8-1 .5zM257.2 67.9l3.1 1.4-.5 .8z" fill="none" stroke="#c0c0c0" stroke-width=".21"/>
<path d="M214.9 62.3h1.1l-.3 3.3zM239.7 57.4l3.3-.6v1.1zM257.2 67.9l2.6 2.2 .5-.8zM219.5 71l1.8 2.8-1 .5zM210.2 71.2l1.4 3-1 .3zM209 72.9v3.4l-1.1-.2zM207.5 75.4l-1.4 3-.9-.6zM205.4 66.9l3.3-.4-3 1.4z" fill-rule="evenodd" fill="#191924"/>
<path d="M198.6 138.6h94.2v68.1h-94.2zM198.9 135.5h32.9M224.5 138.6v68.1M271.4 138.6v68.1M198.6 153.2h94.2M198.6 145.9h94.2M198.6 162.7h94.2M198.6 170.1h94.2M198.6 177.4h94.2M198.6 184.7h94.2M198.6 192h94.2M198.6 199.4h94.2" fill="none" stroke="#000" stroke-width=".21"/>
<g fill="none" stroke="#191924" stroke-width=".21">
<circle cx="264" cy="57.2" r="4.8"/>
<circle cx="167.9" cy="78.3" r="4.8"/>
<circle cx="264" cy="72.3" r="4.8"/>
<circle cx="188.8" cy="102.8" r="4.8"/>
<circle cx="203.9" cy="102.8" r="4.8"/>
<circle cx="219" cy="102.8" r="4.8"/>
<circle cx="234" cy="102.8" r="4.8"/>
</g>
<g font-size="5">
<text x="25" y="187.7">SolidWorks Student Edition.</text>
<text x="26.4" y="193.2">For Academic Use Only.</text>
</g>
<g font-size="4.7" fill="#010000">
<text x="212" y="34">4</text>
<text x="262.7" y="58.9">6</text>
<text x="262.7" y="74">8</text>
<text x="166.6" y="80">1</text>
<text x="187.5" y="104.5">7</text>
<text x="202.6" y="104.5">5</text>
<text x="217.7" y="104.5">3</text>
<text x="232.7" y="104.5">2</text>
</g>
<g font-size="4.7">
<text x="78.5" y="70.5">Side View</text>
<text x="238.2" y="114.4">Isometric View</text>
<text x="81.1" y="137.9">Top View</text>
<text x="198.9" y="135">Bill of Materials</text>
<text x="225.1" y="196.9">Front Body Shell</text>
</g>
<g font-size="4.2">
<text x="202.6" y="143.8">ITEM NO.</text>
<text x="233.9" y="143.8">PART NUMBER</text>
<text x="277.5" y="143.8">QTY.</text>
<text x="210.5" y="150.7">1</text>
<text x="225.1" y="150.7">Servo_Mockup</text>
<text x="280.9" y="150.7">1</text>
<text x="210.5" y="159.5">2</text>
<text x="225.1" y="157.5">Inner_Slot_Scaled_Do</text>
<text x="225.1" y="161.6">wn</text>
<text x="280.9" y="159.5">4</text>
<text x="210.5" y="167.5">3</text>
<text x="225.1" y="167.5">Mounting_Bracket</text>
<text x="280.9" y="167.5">5</text>
<text x="210.5" y="175.2">4</text>
<text x="225.1" y="175.2">Servo Motor (SG90)</text>
<text x="280.9" y="175.2">2</text>
<text x="210.5" y="182.6">5</text>
<text x="225.1" y="182.6">Inner_Slot</text>
<text x="280.9" y="182.6">1</text>
<text x="210.5" y="189.9">6</text>
<text x="225.1" y="189.9">Servo_Motor_2</text>
<text x="280.9" y="189.9">2</text>
<text x="210.5" y="196.8">7</text>
<text x="280.9" y="196.8">1</text>
<text x="210.5" y="204.6">8</text>
<text x="225.1" y="204.6">Tail</text>
<text x="280.9" y="204.6">1</text>
</g>
</svg>
